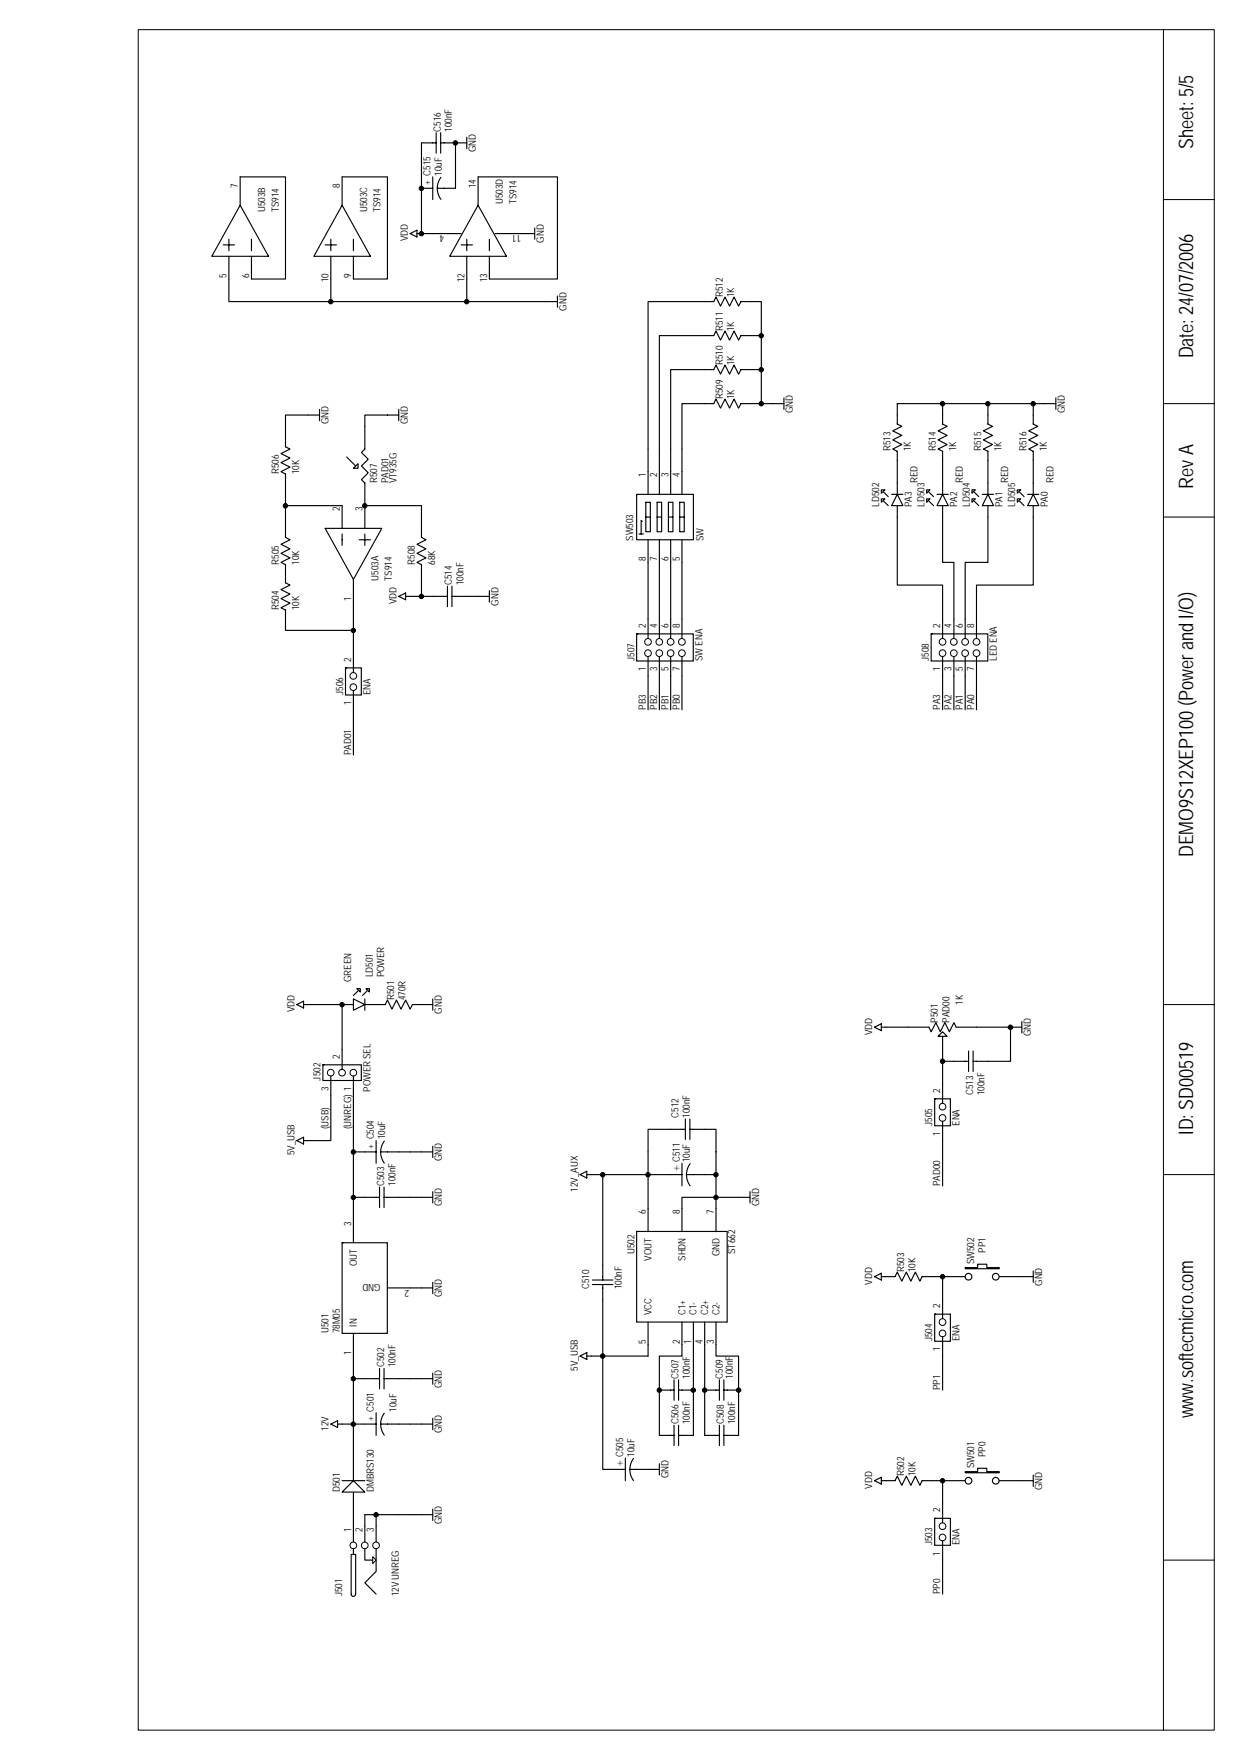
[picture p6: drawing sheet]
<svg xmlns="http://www.w3.org/2000/svg" width="210mm" height="297mm" viewBox="0 0 210 297" stroke-linecap="round" stroke-linejoin="round" font-family="sans-serif">
<path d="M23.3 5h181.4v286.8h-181.4z" fill="none" stroke="#000" stroke-width=".17"/>
<g fill="none" stroke="#000" stroke-width=".19">
<path d="M128.4 56.6h-3.5l-.4 .8-.7-1.6-.8 1.6-.8-1.6-.7 1.6-.8-1.6-.4 .8h-9.1v23M128.4 68.1v-17.2h-3.5l-.4 .7-.7-1.5-.8 1.5-.8-1.5-.7 1.5-.8-1.5-.4 .8h-11v28.7M128.4 62.3h-3.5l-.4 .8-.7-1.5-.8 1.5-.8-1.5-.7 1.5-.8-1.5-.4 .7h-7.2v17.3M132.2 68.1h-7.3l-.4 .7-.7-1.5-.8 1.5-.8-1.5-.7 1.5-.8-1.5-.4 .8h-5.3v11.5M132.2 67.1v2M109.3 94.9v9.5M111.2 94.9v9.5M113.1 94.9v9.5M115 94.9v9.5M109.3 114v5.7M111.2 114v5.7M113.1 114v5.7"/>
<path d="M115 114v5.7M158.9 249.8h3.8M168.5 249.8h3.8"/>
</g>
<g fill="#fff" stroke="#000" stroke-width=".19">
<path d="M162.7 248.2h2.1v-.5h1.6v.5h2.1v.2h-5.8z" fill-rule="evenodd"/>
<circle cx="163.3" cy="249.8" r=".57"/>
<circle cx="167.9" cy="249.8" r=".57"/>
</g>
<path d="M158.9 215.3h3.8M168.5 215.3h3.8" fill="none" stroke="#000" stroke-width=".19"/>
<g fill="#fff" stroke="#000" stroke-width=".19">
<path d="M162.7 213.8h2.1v-.6h1.6v.6h2.1v.2h-5.8z" fill-rule="evenodd"/>
<circle cx="163.3" cy="215.4" r=".57"/>
<circle cx="167.9" cy="215.4" r=".57"/>
</g>
<path d="M147.4 215.3l1.2-.5v1.1zM148.6 215.3h2.3l.4-.7 .7 1.5 .8-1.5 .8 1.5 .7-1.5 .8 1.5 .4-.8h1.5M172.3 215.3h1.9M174.2 214.4v1.9M147.4 249.8l1.2-.6v1.1zM148.6 249.8h2.3l.4-.8 .7 1.5 .8-1.5 .8 1.5 .7-1.5 .8 1.5 .4-.7h1.5M172.3 249.8h1.9M174.2 248.8v1.9" fill="none" stroke="#000" stroke-width=".19"/>
<path d="M157.6 256.1v4.6h2.6v-4.6z" fill-rule="evenodd" fill="#fff" stroke="#000" stroke-width=".19"/>
<g fill="none" stroke="#000" stroke-width=".17">
<circle cx="158.9" cy="259.3" r=".57"/>
<circle cx="158.9" cy="257.4" r=".57"/>
</g>
<path d="M158.9 253.6v3.2M158.9 259.9v3.3" fill="none" stroke="#000" stroke-width=".19"/>
<path d="M157.6 221.7v4.5h2.6v-4.5z" fill-rule="evenodd" fill="#fff" stroke="#000" stroke-width=".19"/>
<g fill="none" stroke="#000" stroke-width=".17">
<circle cx="158.9" cy="223" r=".57"/>
<circle cx="158.9" cy="224.9" r=".57"/>
</g>
<path d="M158.9 215.3v7.1M158.9 225.5v9M158.9 249.8v3.8M158.9 263.2v5.7" fill="none" stroke="#000" stroke-width=".19"/>
<path d="M157 106.9v4.6h9.5v-4.6z" fill-rule="evenodd" fill="#fff" stroke="#000" stroke-width=".19"/>
<g fill="none" stroke="#000" stroke-width=".17">
<circle cx="158.9" cy="110.2" r=".57"/>
<circle cx="158.9" cy="108.3" r=".57"/>
<circle cx="160.8" cy="110.2" r=".57"/>
<circle cx="160.8" cy="108.3" r=".57"/>
<circle cx="162.7" cy="110.2" r=".57"/>
<circle cx="162.7" cy="108.3" r=".57"/>
<circle cx="164.6" cy="110.2" r=".57"/>
<circle cx="164.6" cy="108.3" r=".57"/>
</g>
<path d="M158.9 104.4v3.3M158.9 110.7v9M160.8 104.4v3.3M160.8 110.7v9M162.7 104.4v3.3M162.7 110.7v9M164.6 104.4v3.3M164.6 110.7v9" fill="none" stroke="#000" stroke-width=".19"/>
<path d="M107.3 106.9v4.6h9.6v-4.6z" fill-rule="evenodd" fill="#fff" stroke="#000" stroke-width=".19"/>
<g fill="none" stroke="#000" stroke-width=".17">
<circle cx="109.2" cy="110.2" r=".57"/>
<circle cx="109.2" cy="108.3" r=".57"/>
<circle cx="111.2" cy="110.2" r=".57"/>
<circle cx="111.2" cy="108.3" r=".57"/>
<circle cx="113.1" cy="110.2" r=".57"/>
<circle cx="113.1" cy="108.3" r=".57"/>
<circle cx="115" cy="110.2" r=".57"/>
<circle cx="115" cy="108.3" r=".57"/>
</g>
<g fill="none" stroke="#000" stroke-width=".19">
<path d="M109.3 79.6v3.8M111.2 79.6v3.8M113.1 79.6v3.8M115 79.6v3.8M107.3 83.4h9.6v7.6h-9.6zM107.7 90.1h.8M108.3 88l-.2-.2v2.3M108.9 84.7h.7v5h-.7zM108.9 87.2h.7M109.3 91v3.9M110.8 84.7h.7v5h-.7zM110.8 87.2h.7"/>
<path d="M111.2 91v3.9M112.7 84.7h.8v5h-.8zM112.7 87.2h.8M113.1 91v3.9M114.6 84.7h.8v5h-.8zM114.6 87.2h.8M115 91v3.9M156.6 83l.8 .8M156.6 84.5l.8 .8M158.9 81.5v1.9M158.9 85.3v1.9M109.3 104.4v3.3"/>
<path d="M109.3 110.7v3.3M111.2 104.4v3.3M111.2 110.7v3.3M113.1 104.4v3.3M113.1 110.7v3.3M115 104.4v3.3M115 110.7v3.3"/>
</g>
<g fill="#fff" stroke="#000" stroke-width=".19">
<path d="M158.9 83.4l1 1.9h-1.9z"/>
<path d="M156.2 82.6h.6l-.6 .6z"/>
<path d="M156.2 84.1h.6l-.6 .6z"/>
</g>
<path d="M149 83l.8 .8M149 84.5l.8 .8M151.3 81.5v1.9M151.3 85.3v1.9M158 83.4h1.9" fill="none" stroke="#000" stroke-width=".19"/>
<g fill="#fff" stroke="#000" stroke-width=".19">
<path d="M151.3 83.4l.9 1.9h-1.9z"/>
<path d="M148.6 82.6h.6l-.6 .6z"/>
<path d="M148.6 84.1h.6l-.6 .6z"/>
</g>
<path d="M150.3 83.4h1.9M164.3 83l.7 .8M164.3 84.5l.7 .8M166.6 81.5v1.9M166.6 85.3v1.9" fill="none" stroke="#000" stroke-width=".19"/>
<g fill="#fff" stroke="#000" stroke-width=".19">
<path d="M166.6 83.4l.9 1.9h-1.9z"/>
<path d="M163.9 82.6h.5l-.5 .6z"/>
<path d="M163.9 84.1h.5l-.5 .6z"/>
</g>
<path d="M165.6 83.4h1.9M171.9 83l.8 .8M171.9 84.5l.8 .8M174.2 81.5v1.9M174.2 85.3v1.9" fill="none" stroke="#000" stroke-width=".19"/>
<g fill="#fff" stroke="#000" stroke-width=".19">
<path d="M174.2 83.4l1 1.9h-2z"/>
<path d="M171.5 82.6h.6l-.6 .6z"/>
<path d="M171.5 84.1h.6l-.6 .6z"/>
</g>
<path d="M158.9 68.1v3.4l.8 .4-1.5 .8 1.5 .7-1.5 .8 1.5 .8-1.5 .7 .7 .4v5.4M166.6 68.1v3.4l.7 .4-1.5 .8 1.5 .7-1.5 .8 1.5 .8-1.5 .7 .8 .4v5.4M151.3 81.5v-5.4l-.8-.4 1.5-.7-1.5-.8 1.5-.8-1.5-.7 1.5-.8-.7-.4v-3.4h22.9v3.4l.8 .4-1.6 .8 1.6 .7-1.6 .8 1.6 .8-1.6 .7 .8 .4v5.4M151.3 87.2v11.5h7.6v5.7M158.9 87.2v7.7h1.9v9.5M166.6 87.2v7.7h-3.9v9.5M173.2 83.4h2M174.2 87.2v11.5h-9.6v5.7M160.8 179h2.5M163.3 177.3v3.4M164.1 179h2.5M164.1 177.3v3.4" fill="none" stroke="#000" stroke-width=".19"/>
<path d="M157.6 185.3v4.6h2.6v-4.6z" fill-rule="evenodd" fill="#fff" stroke="#000" stroke-width=".19"/>
<g fill="none" stroke="#000" stroke-width=".17">
<circle cx="158.9" cy="188.6" r=".57"/>
<circle cx="158.9" cy="186.7" r=".57"/>
</g>
<path d="M153.2 173.3h3.4M158.9 174.6v2.5M161.2 173.3h3.4M158.9 182.8v3.3M158.9 189.1v3.3" fill="none" stroke="#000" stroke-width=".19"/>
<path d="M158.9 174l.8 .8h-1.5z" fill="#fff" stroke="#000" stroke-width=".19"/>
<g fill="none" stroke="#000" stroke-width=".19">
<path d="M48.1 73.8v1.6l.8 .3-1.5 .8 1.5 .8-1.5 .7 1.5 .8-1.5 .8 .7 .4v5.3h9.6v3.8M58.4 77.1l1.6 1.5M61.5 71.9v3.8l-.6 .6 1.2 1.2-1.2 1.1 1.2 1.1-1.2 1.2 .6 .6v7.6M48.1 89.1v1.5l.8 .4-1.5 .8 1.5 .8-1.5 .7 1.5 .8-1.5 .8 .7 .3v1.6M57.7 90.1v1.9M59.6 97.7l-4.8-8.6h9.6l-4.8 8.6v4.8M60.6 91h1.9M61.5 90.1v1.9M147.4 173.3l1.2-.6v1.2zM148.6 173.3h.8M156.6 173.3l.4 .7 .8-1.5 .7 1.5 .8-1.5 .8 1.5 .7-1.5 .4 .8M158.9 177.1v5.7"/>
<path d="M164.6 173.3h5.8v5.7h-3.8M170.4 173.3h1.9M172.3 172.3v1.9M158.9 192.4v7.6"/>
</g>
<path d="M59.6 79l.8-.8v.8z" fill="#fff" stroke="#000" stroke-width=".19"/>
<g fill="none" stroke="#000" stroke-width=".19">
<path d="M40.5 29.8v4.8l-4.8 8.6h9.6l-4.8-8.6M57.7 29.8v4.8l-4.8 8.6h9.6l-4.8-8.6M69.2 39.4l1.1-.6v1.2zM70.3 39.4h.8M73 39.4h4.7M80.6 34.6l4.8 8.6h-9.6zM80.6 29.8v4.8M83.5 39.4h6.6M90.1 38.4v2M37.6 41.3h1.9M38.6 40.4v1.9M38.6 43.2v3.9"/>
<path d="M42.4 40.4v1.9M42.4 43.2v3.9M54.8 41.3h1.9M55.8 40.4v1.9M55.8 43.2v3.9M59.6 40.4v1.9M59.6 43.2v3.9M77.7 41.3h2M78.7 40.4v1.9M78.7 43.2v3.9M82.5 40.4v1.9M82.5 43.2v3.9"/>
<path d="M53.9 70h-5.8v3.8M53.9 69.1v1.9M67.2 70h-5.7v1.9M67.2 69.1v1.9M48.1 96.8v1.5l.8 .4-1.5 .8 1.5 .7-1.5 .8 1.5 .7-1.5 .8 .7 .4v3.4h11.5v-3.8M48.1 85.3v3.8M61.5 85.3h9.6v5.3l.7 .4-1.5 .8 1.5 .8-1.5 .7 1.5 .8-1.5 .8 .8 .3v5.4M75.4 98.9v3.4M76.2 98.9v3.4M82.5 99.6v1.9M67.2 100.6l1.2-.6v1.2zM68.4 100.6h.8"/>
<path d="M73 100.6h2.4M76.2 100.6h2.5M80.6 100.6h1.9"/>
</g>
<path d="M58.3 112.7v4.5h2.6v-4.5z" fill-rule="evenodd" fill="#fff" stroke="#000" stroke-width=".19"/>
<g fill="none" stroke="#000" stroke-width=".17">
<circle cx="59.6" cy="114" r=".57"/>
<circle cx="59.6" cy="115.9" r=".57"/>
<circle cx="59.6" cy="260.7" r=".57"/>
<circle cx="61.5" cy="260.7" r=".57"/>
<circle cx="63.4" cy="260.7" r=".57"/>
</g>
<path d="M59.6 110.2v3.2M59.6 116.5v10.9M59.6 257.4v2.7M61.5 257.4v2.7M63.4 257.4v2.7M59.2 268.9a.37 .37 0 0 0 .4 .4 .37 .37 0 0 0 .3-.4M59.6 261.2v1h-.4v6.7M59.6 262.2h.4v6.7M61.5 261.2v2h1.7M63.4 261.2v3.9l-1.9 1.9 1.9 1.9" fill="none" stroke="#000" stroke-width=".19"/>
<path d="M62.8 262.6l.6 .6-.6 .5z" fill="#fff" stroke="#000" stroke-width=".17"/>
<path d="M59.6 247.9v1.9M59.6 251.7v1.9M61.5 255.5h5.7M71.1 255.5h1.9M73 254.5v2" fill="none" stroke="#000" stroke-width=".19"/>
<path d="M59.6 249.8l1.9 1.9h-3.8z" fill="#fff" stroke="#000" stroke-width=".19"/>
<g fill="none" stroke="#000" stroke-width=".19">
<path d="M59.6 228.7v19.2M59.6 232.5h4.4M63.4 238.3v3.8M64 230.8v3.5M64.7 232.5h2.5M64.7 230.8v3.5M64.8 238.4a3.1 3.1 0 0 0 0 3.7M71.1 232.5h1.9M73 231.6v1.9M73 239.2v2M57.7 249.8h3.8M59.6 253.6v3.8"/>
<path d="M61.5 240.2h1.9M64.2 240.2h3M71.1 240.2h1.9"/>
</g>
<path d="M57.7 209.6v15.3h7.6v-15.3z" fill-rule="evenodd" fill="#fff" stroke="#000" stroke-width=".19"/>
<g fill="none" stroke="#000" stroke-width=".19">
<path d="M63.4 194.3h-3.8v15.3M63.4 192.4v3.8M64.2 194.3h5M64.8 192.5a3.1 3.1 0 0 0 0 3.7M71.1 194.3h1.9M73 193.3v2M59.6 202h4.4M64 200.2v3.5M64.7 202h4.5M64.7 200.2v3.5M65.3 217.2h3.9M71.1 217.2h1.9"/>
<path d="M71.1 202h1.9M73 201v1.9M73 216.3v1.9M59.6 224.9v3.8M67.2 232.5h2M55.8 240.2l1.1-.6v1.2zM56.9 240.2h4.6M67.2 255.5h2M67.2 240.2h2"/>
</g>
<path d="M54.4 179.6v2.7h6.5v-2.7z" fill-rule="evenodd" fill="#fff" stroke="#000" stroke-width=".19"/>
<g fill="none" stroke="#000" stroke-width=".17">
<circle cx="55.8" cy="180.9" r=".57"/>
<circle cx="57.7" cy="180.9" r=".57"/>
<circle cx="59.6" cy="180.9" r=".57"/>
</g>
<path d="M59.6 169.4h-1.9v11M60.4 167.1l-.8 .8M61.5 169.4h3.4l.4-.7 .8 1.5 .7-1.5 .8 1.5 .8-1.5 .8 1.5 .3-.8h3.5M61.9 167.1l-.8 .8M73 168.5v1.9M50 192.4l1.2-.6v1.2zM55.8 181.5v10.9h-4.6M59.6 181.5v12.8" fill="none" stroke="#000" stroke-width=".19"/>
<g fill="#fff" stroke="#000" stroke-width=".19">
<path d="M59.6 168.5l1.9 .9-1.9 1z"/>
<path d="M61.7 166.8h.6v.5z"/>
<path d="M60.2 166.8h.5v.5z"/>
</g>
<g fill="none" stroke="#000" stroke-width=".19">
<path d="M40.5 29.8h7.6v17.3h-5.7M57.7 29.8h7.6v17.3h-5.7M71.1 31.8h1.9M73 29.8v3.9M73.5 24.1h-2.4v15.3h1.9M73.5 22.4v3.4M74.3 24.1h4.4M74.3 22.4v3.4M74.3 29.9a3.1 3.1 0 0 0 0 3.7M76.8 24.1v7.7h-3.1M78.7 23.1v2M80.6 29.8h13.4v17.3h-11.5"/>
<path d="M38.6 47.1v3.8h55.4M55.8 47.1v3.8M78.7 47.1v3.8M94 49.9v1.9M59.6 106.3v3.9M69.2 100.6h3.8M78.7 100.6h1.9M50 169.4l1.2-.5v1.1zM51.2 169.4h6.5M61.5 168.5v1.9M149.4 173.3h3.8M158.9 179h1.9"/>
<path d="M69.2 194.3h1.9M69.2 217.2h1.9M69.2 202h1.9M157 215.3h1.9M69.2 232.5h1.9M61.5 255.5v1.9M63.4 255.5v1.9M69.2 255.5h1.9M69.2 240.2h1.9M157 249.8h1.9"/>
</g>
<g fill="#000" stroke="#000" stroke-width=".17">
<circle cx="71" cy="39.4" r=".38"/>
<circle cx="55.8" cy="50.9" r=".38"/>
<circle cx="78.7" cy="50.9" r=".38"/>
<circle cx="128.3" cy="56.6" r=".38"/>
<circle cx="128.3" cy="62.4" r=".38"/>
<circle cx="128.3" cy="68.1" r=".38"/>
<circle cx="48.1" cy="85.3" r=".38"/>
<circle cx="59.6" cy="106.3" r=".38"/>
<circle cx="71" cy="100.6" r=".38"/>
</g>
<path d="M196.2 5v286.8M196.2 33.7h8.5M196.2 68.1h8.5M196.2 87.2h8.5M196.2 169.4h8.5M196.2 198.1h8.5M196.2 263.2h8.5" fill="none" stroke="#000" stroke-width=".17"/>
<path d="M107.3 207.7v15.3h15.3v-15.3z" fill-rule="evenodd" fill="#fff" stroke="#000" stroke-width=".19"/>
<g fill="none" stroke="#000" stroke-width=".19">
<path d="M174.2 68.1h3.8M178 67.1v2M97.8 198.1l1.1-.5v1.1zM98.9 198.1h16.1M101.6 198.1v17.8M115 196.2v3.8M115.5 190.5h-6.2v17.2M115.5 188.8v3.4M115.7 198.1h5v9.6M116.3 190.5h4.4v7.6M116.3 188.8v3.4M116.4 196.3a3.1 3.1 0 0 0 0 3.7"/>
<path d="M99.9 216.7h3.4M99.9 215.9h3.4M101.6 216.7v31.2h3.8M126.4 202h-11.4v5.7M126.4 201v1.9M97.8 228.7l1.1-.6v1.2zM109.3 223v5.7h-10.4M111.2 234.5h2.4M113.6 232.7v3.5M114.4 234.5h2.5M114.4 232.7v3.5M115 223v5.7h-3.8v13.4h2.4"/>
<path d="M116.9 223v19.1h-2.5M118.8 223v19.1h2.5M118.8 234.5h2.5M120.7 223v5.7h3.8v13.4h-2.5M121.3 232.7v3.5M122 234.5h2.5M122 232.7v3.5M105.4 245.9v3.9M106.2 247.9h5M106.8 246a3.1 3.1 0 0 0 0 3.7M111.2 246.9v1.9M113.6 240.4v3.4"/>
<path d="M114.4 240.4v3.4M121.3 240.4v3.4M122 240.4v3.4"/>
</g>
<g fill="#000" stroke="#000" stroke-width=".17">
<circle cx="71" cy="31.8" r=".37"/>
<circle cx="76.8" cy="24.1" r=".38"/>
<circle cx="158.9" cy="68.1" r=".38"/>
<circle cx="166.5" cy="68.1" r=".38"/>
<circle cx="174.2" cy="68.1" r=".38"/>
<circle cx="61.5" cy="85.3" r=".38"/>
<circle cx="57.7" cy="169.5" r=".38"/>
<circle cx="158.9" cy="179" r=".38"/>
<circle cx="170.4" cy="173.3" r=".38"/>
<circle cx="59.6" cy="194.3" r=".38"/>
<circle cx="101.6" cy="198.1" r=".38"/>
<circle cx="109.2" cy="198.1" r=".38"/>
<circle cx="120.7" cy="198.1" r=".38"/>
<circle cx="59.6" cy="202" r=".38"/>
<circle cx="120.7" cy="202" r=".38"/>
<circle cx="158.9" cy="215.4" r=".38"/>
<circle cx="59.6" cy="232.6" r=".38"/>
<circle cx="101.6" cy="228.7" r=".38"/>
<circle cx="111.2" cy="234.5" r=".38"/>
<circle cx="116.9" cy="234.5" r=".38"/>
<circle cx="118.8" cy="234.5" r=".38"/>
<circle cx="124.5" cy="234.5" r=".38"/>
<circle cx="59.6" cy="240.2" r=".38"/>
<circle cx="63.4" cy="255.5" r=".38"/>
<circle cx="158.9" cy="249.8" r=".38"/>
</g>
<g font-size="3.4">
<text x="201.2" y="25.1" transform="rotate(-90 201.2 25.1)">Sheet: 5/5</text>
<text x="201.2" y="60.4" transform="rotate(-90 201.2 60.4)">Date: 24/07/2006</text>
<text x="201.2" y="82.4" transform="rotate(-90 201.2 82.4)">Rev A</text>
<text x="201.2" y="144.6" transform="rotate(-90 201.2 144.6)">DEMO9S12XEP100 (Power and I/O)</text>
<text x="201.2" y="191.4" transform="rotate(-90 201.2 191.4)">ID: SD00519</text>
<text x="201.2" y="239.2" transform="rotate(-90 201.2 239.2)">www.softecmicro.com</text>
</g>
<g font-size="1.7">
<text x="74.3" y="22.2" transform="rotate(-90 74.3 22.2)">C516</text>
<text x="76.2" y="22.2" transform="rotate(-90 76.2 22.2)">100nF</text>
<text x="74.5" y="29.6" transform="rotate(-90 74.5 29.6)">10uF</text>
<text x="80.2" y="25.6" transform="rotate(-90 80.2 25.6)">GND</text>
<text x="40.1" y="31.8" transform="rotate(-90 40.1 31.8)">7</text>
<text x="44.7" y="35.8" transform="rotate(-90 44.7 35.8)">U503B</text>
<text x="47" y="35.8" transform="rotate(-90 47 35.8)">TS914</text>
<text x="57.3" y="31.8" transform="rotate(-90 57.3 31.8)">8</text>
<text x="61.9" y="35.8" transform="rotate(-90 61.9 35.8)">U503C</text>
<text x="64.2" y="35.8" transform="rotate(-90 64.2 35.8)">TS914</text>
<text x="72.6" y="31.2" transform="rotate(-90 72.6 31.2)">+ C515</text>
<text x="80.2" y="31.8" transform="rotate(-90 80.2 31.8)">14</text>
<text x="84.8" y="34.4" transform="rotate(-90 84.8 34.4)">U503D</text>
<text x="87.1" y="34.4" transform="rotate(-90 87.1 34.4)">TS914</text>
<text x="68.7" y="40.7" transform="rotate(-90 68.7 40.7)">VDD</text>
<text x="74.9" y="39.7" transform="rotate(-180 74.9 39.7)">4</text>
<text x="87.9" y="39.7" transform="rotate(-180 87.9 39.7)">11</text>
<text x="91.7" y="40.9" transform="rotate(-90 91.7 40.9)">GND</text>
<text x="38.2" y="46.9" transform="rotate(-90 38.2 46.9)">5</text>
<text x="42" y="46.9" transform="rotate(-90 42 46.9)">6</text>
<text x="55.4" y="47.6" transform="rotate(-90 55.4 47.6)">10</text>
<text x="59.2" y="46.9" transform="rotate(-90 59.2 46.9)">9</text>
<text x="78.3" y="47.6" transform="rotate(-90 78.3 47.6)">12</text>
<text x="82.1" y="47.6" transform="rotate(-90 82.1 47.6)">13</text>
<text x="95.5" y="52.4" transform="rotate(-90 95.5 52.4)">GND</text>
<text x="121.9" y="50.1" transform="rotate(-90 121.9 50.1)">R512</text>
<text x="123.8" y="50.1" transform="rotate(-90 123.8 50.1)">1K</text>
<text x="121.9" y="55.8" transform="rotate(-90 121.9 55.8)">R511</text>
<text x="123.8" y="55.8" transform="rotate(-90 123.8 55.8)">1K</text>
<text x="121.9" y="61.6" transform="rotate(-90 121.9 61.6)">R510</text>
<text x="123.8" y="61.6" transform="rotate(-90 123.8 61.6)">1K</text>
<text x="55.4" y="71.5" transform="rotate(-90 55.4 71.5)">GND</text>
<text x="68.7" y="71.5" transform="rotate(-90 68.7 71.5)">GND</text>
<text x="121.9" y="67.3" transform="rotate(-90 121.9 67.3)">R509</text>
<text x="123.8" y="67.3" transform="rotate(-90 123.8 67.3)">1K</text>
<text x="133.7" y="69.6" transform="rotate(-90 133.7 69.6)">GND</text>
<text x="179.5" y="69.6" transform="rotate(-90 179.5 69.6)">GND</text>
<text x="150.1" y="76.1" transform="rotate(-90 150.1 76.1)">R513</text>
<text x="153.6" y="76.1" transform="rotate(-90 153.6 76.1)">1K</text>
<text x="157.8" y="76.1" transform="rotate(-90 157.8 76.1)">R514</text>
<text x="161.2" y="76.1" transform="rotate(-90 161.2 76.1)">1K</text>
<text x="165.4" y="76.1" transform="rotate(-90 165.4 76.1)">R515</text>
<text x="168.8" y="76.1" transform="rotate(-90 168.8 76.1)">1K</text>
<text x="173" y="76.1" transform="rotate(-90 173 76.1)">R516</text>
<text x="176.5" y="76.1" transform="rotate(-90 176.5 76.1)">1K</text>
<text x="47" y="80" transform="rotate(-90 47 80)">R506</text>
<text x="50.4" y="80" transform="rotate(-90 50.4 80)">10K</text>
<text x="63.6" y="81.5" transform="rotate(-90 63.6 81.5)">R507</text>
<text x="65.5" y="81.5" transform="rotate(-90 65.5 81.5)">PAD01</text>
<text x="66.8" y="81.5" transform="rotate(-90 66.8 81.5)">VT935G</text>
<text x="108.9" y="80.5" transform="rotate(-90 108.9 80.5)">1</text>
<text x="110.8" y="80.5" transform="rotate(-90 110.8 80.5)">2</text>
<text x="112.7" y="80.5" transform="rotate(-90 112.7 80.5)">3</text>
<text x="114.6" y="80.5" transform="rotate(-90 114.6 80.5)">4</text>
<text x="154.7" y="81.5" transform="rotate(-90 154.7 81.5)">RED</text>
<text x="162.3" y="81.5" transform="rotate(-90 162.3 81.5)">RED</text>
<text x="170" y="81.5" transform="rotate(-90 170 81.5)">RED</text>
<text x="177.6" y="81.5" transform="rotate(-90 177.6 81.5)">RED</text>
<text x="57.3" y="86.3" transform="rotate(-90 57.3 86.3)">2</text>
<text x="61.1" y="86.3" transform="rotate(-90 61.1 86.3)">3</text>
<text x="148.2" y="85.5" transform="rotate(-90 148.2 85.5)">LD502</text>
<text x="153.8" y="85.5" transform="rotate(-90 153.8 85.5)">PA3</text>
<text x="155.9" y="85.5" transform="rotate(-90 155.9 85.5)">LD503</text>
<text x="161.4" y="85.5" transform="rotate(-90 161.4 85.5)">PA2</text>
<text x="163.5" y="85.5" transform="rotate(-90 163.5 85.5)">LD504</text>
<text x="169" y="85.5" transform="rotate(-90 169 85.5)">PA1</text>
<text x="171.1" y="85.5" transform="rotate(-90 171.1 85.5)">LD505</text>
<text x="176.7" y="85.5" transform="rotate(-90 176.7 85.5)">PA0</text>
<text x="47" y="95.2" transform="rotate(-90 47 95.2)">R505</text>
<text x="50.4" y="95.2" transform="rotate(-90 50.4 95.2)">10K</text>
<text x="69.9" y="95.2" transform="rotate(-90 69.9 95.2)">R508</text>
<text x="73.3" y="95.2" transform="rotate(-90 73.3 95.2)">68K</text>
<text x="106.8" y="91.2" transform="rotate(-90 106.8 91.2)">SW503</text>
<text x="108.9" y="94.7" transform="rotate(-90 108.9 94.7)">8</text>
<text x="110.8" y="94.7" transform="rotate(-90 110.8 94.7)">7</text>
<text x="112.7" y="94.7" transform="rotate(-90 112.7 94.7)">6</text>
<text x="114.6" y="94.7" transform="rotate(-90 114.6 94.7)">5</text>
<text x="118.6" y="91.2" transform="rotate(-90 118.6 91.2)">SW</text>
<text x="59.2" y="101.4" transform="rotate(-90 59.2 101.4)">1</text>
<text x="63.8" y="97.9" transform="rotate(-90 63.8 97.9)">U503A</text>
<text x="66.1" y="97.9" transform="rotate(-90 66.1 97.9)">TS914</text>
<text x="66.8" y="101.9" transform="rotate(-90 66.8 101.9)">VDD</text>
<text x="76.2" y="98.7" transform="rotate(-90 76.2 98.7)">C514</text>
<text x="78.1" y="98.7" transform="rotate(-90 78.1 98.7)">100nF</text>
<text x="47" y="102.9" transform="rotate(-90 47 102.9)">R504</text>
<text x="50.4" y="102.9" transform="rotate(-90 50.4 102.9)">10K</text>
<text x="84" y="102.1" transform="rotate(-90 84 102.1)">GND</text>
<text x="108.9" y="105.9" transform="rotate(-90 108.9 105.9)">2</text>
<text x="110.8" y="105.9" transform="rotate(-90 110.8 105.9)">4</text>
<text x="112.7" y="105.9" transform="rotate(-90 112.7 105.9)">6</text>
<text x="114.6" y="105.9" transform="rotate(-90 114.6 105.9)">8</text>
<text x="158.5" y="105.9" transform="rotate(-90 158.5 105.9)">2</text>
<text x="160.4" y="105.9" transform="rotate(-90 160.4 105.9)">4</text>
<text x="162.3" y="105.9" transform="rotate(-90 162.3 105.9)">6</text>
<text x="164.3" y="105.9" transform="rotate(-90 164.3 105.9)">8</text>
<text x="59.2" y="111.7" transform="rotate(-90 59.2 111.7)">2</text>
<text x="107" y="111.5" transform="rotate(-90 107 111.5)">J507</text>
<text x="108.9" y="113.2" transform="rotate(-90 108.9 113.2)">1</text>
<text x="110.8" y="113.2" transform="rotate(-90 110.8 113.2)">3</text>
<text x="112.7" y="113.2" transform="rotate(-90 112.7 113.2)">5</text>
<text x="114.6" y="113.2" transform="rotate(-90 114.6 113.2)">7</text>
<text x="118.4" y="111.5" transform="rotate(-90 118.4 111.5)">SW ENA</text>
<text x="156.6" y="111.5" transform="rotate(-90 156.6 111.5)">J508</text>
<text x="158.5" y="113.2" transform="rotate(-90 158.5 113.2)">1</text>
<text x="160.4" y="113.2" transform="rotate(-90 160.4 113.2)">3</text>
<text x="162.3" y="113.2" transform="rotate(-90 162.3 113.2)">5</text>
<text x="164.3" y="113.2" transform="rotate(-90 164.3 113.2)">7</text>
<text x="168.1" y="111.5" transform="rotate(-90 168.1 111.5)">LED ENA</text>
<text x="57.9" y="117.2" transform="rotate(-90 57.9 117.2)">J506</text>
<text x="59.2" y="119" transform="rotate(-90 59.2 119)">1</text>
<text x="62.5" y="117.2" transform="rotate(-90 62.5 117.2)">ENA</text>
<text x="108.9" y="119.7" transform="rotate(-90 108.9 119.7)">PB3</text>
<text x="110.8" y="119.7" transform="rotate(-90 110.8 119.7)">PB2</text>
<text x="112.7" y="119.7" transform="rotate(-90 112.7 119.7)">PB1</text>
<text x="114.6" y="119.7" transform="rotate(-90 114.6 119.7)">PB0</text>
<text x="158.5" y="119.7" transform="rotate(-90 158.5 119.7)">PA3</text>
<text x="160.4" y="119.7" transform="rotate(-90 160.4 119.7)">PA2</text>
<text x="162.3" y="119.7" transform="rotate(-90 162.3 119.7)">PA1</text>
<text x="164.3" y="119.7" transform="rotate(-90 164.3 119.7)">PA0</text>
<text x="59.2" y="127.4" transform="rotate(-90 59.2 127.4)">PAD01</text>
<text x="59.2" y="165.6" transform="rotate(-90 59.2 165.6)">GREEN</text>
<text x="62.8" y="164.9" transform="rotate(-90 62.8 164.9)">LD501</text>
<text x="64.7" y="164.9" transform="rotate(-90 64.7 164.9)">POWER</text>
<text x="49.7" y="170.8" transform="rotate(-90 49.7 170.8)">VDD</text>
<text x="66.5" y="168.7" transform="rotate(-90 66.5 168.7)">R501</text>
<text x="68.4" y="168.7" transform="rotate(-90 68.4 168.7)">470R</text>
<text x="74.5" y="171" transform="rotate(-90 74.5 171)">GND</text>
<text x="158.1" y="172.5" transform="rotate(-90 158.1 172.5)">P501</text>
<text x="160.1" y="172.5" transform="rotate(-90 160.1 172.5)">PAD00</text>
<text x="162.3" y="169.5" transform="rotate(-90 162.3 169.5)">1K</text>
<text x="57.3" y="178.6" transform="rotate(-90 57.3 178.6)">2</text>
<text x="147.1" y="174.6" transform="rotate(-90 147.1 174.6)">VDD</text>
<text x="173.8" y="174.8" transform="rotate(-90 173.8 174.8)">GND</text>
<text x="54.1" y="182.3" transform="rotate(-90 54.1 182.3)">J502</text>
<text x="55.4" y="184" transform="rotate(-90 55.4 184)">3</text>
<text x="62.5" y="184.2" transform="rotate(-90 62.5 184.2)">POWER SEL</text>
<text x="158.5" y="184.4" transform="rotate(-90 158.5 184.4)">2</text>
<text x="164.1" y="184.8" transform="rotate(-90 164.1 184.8)">C513</text>
<text x="166" y="184.8" transform="rotate(-90 166 184.8)">100nF</text>
<text x="55.4" y="190.5" transform="rotate(-90 55.4 190.5)">(USB)</text>
<text x="59.2" y="190.5" transform="rotate(-90 59.2 190.5)">(UNREG) 1</text>
<text x="114.4" y="188.6" transform="rotate(-90 114.4 188.6)">C512</text>
<text x="116.3" y="188.6" transform="rotate(-90 116.3 188.6)">100nF</text>
<text x="157.2" y="189.9" transform="rotate(-90 157.2 189.9)">J505</text>
<text x="158.5" y="191.6" transform="rotate(-90 158.5 191.6)">1</text>
<text x="161.8" y="189.9" transform="rotate(-90 161.8 189.9)">ENA</text>
<text x="49.7" y="194.9" transform="rotate(-90 49.7 194.9)">5V_USB</text>
<text x="63" y="193.7" transform="rotate(-90 63 193.7)">+ C504</text>
<text x="64.9" y="192.2" transform="rotate(-90 64.9 192.2)">10uF</text>
<text x="74.5" y="195.8" transform="rotate(-90 74.5 195.8)">GND</text>
<text x="114.6" y="197.6" transform="rotate(-90 114.6 197.6)">+ C511</text>
<text x="116.3" y="196" transform="rotate(-90 116.3 196)">10uF</text>
<text x="64.7" y="200" transform="rotate(-90 64.7 200)">C503</text>
<text x="66.7" y="200" transform="rotate(-90 66.7 200)">100nF</text>
<text x="74.5" y="203.5" transform="rotate(-90 74.5 203.5)">GND</text>
<text x="97.4" y="201" transform="rotate(-90 97.4 201)">12V_AUX</text>
<text x="128" y="203.5" transform="rotate(-90 128 203.5)">GND</text>
<text x="158.5" y="200" transform="rotate(-90 158.5 200)">PAD00</text>
<text x="59.2" y="206.7" transform="rotate(-90 59.2 206.7)">3</text>
<text x="108.9" y="204.8" transform="rotate(-90 108.9 204.8)">6</text>
<text x="114.6" y="204.8" transform="rotate(-90 114.6 204.8)">8</text>
<text x="120.3" y="204.8" transform="rotate(-90 120.3 204.8)">7</text>
<text x="60.2" y="213.6" transform="rotate(-90 60.2 213.6)">OUT</text>
<text x="107" y="211.5" transform="rotate(-90 107 211.5)">U502</text>
<text x="109.8" y="212.7" transform="rotate(-90 109.8 212.7)">VOUT</text>
<text x="115.5" y="212.7" transform="rotate(-90 115.5 212.7)">SHDN</text>
<text x="121.3" y="211.9" transform="rotate(-90 121.3 211.9)">GND</text>
<text x="124" y="211.5" transform="rotate(-90 124 211.5)">ST662</text>
<text x="152.4" y="214.6" transform="rotate(-90 152.4 214.6)">R503</text>
<text x="154.3" y="214.6" transform="rotate(-90 154.3 214.6)">10K</text>
<text x="164.3" y="213.2" transform="rotate(-90 164.3 213.2)">SW502</text>
<text x="166.2" y="211.3" transform="rotate(-90 166.2 211.3)">PP1</text>
<text x="64.2" y="216.6" transform="rotate(-180 64.2 216.6)">GND</text>
<text x="69" y="217.6" transform="rotate(-180 69 217.6)">2</text>
<text x="74.5" y="218.8" transform="rotate(-90 74.5 218.8)">GND</text>
<text x="99.3" y="217.5" transform="rotate(-90 99.3 217.5)">C510</text>
<text x="104.9" y="217.5" transform="rotate(-90 104.9 217.5)">100nF</text>
<text x="109.8" y="221.8" transform="rotate(-90 109.8 221.8)">VCC</text>
<text x="115.5" y="221.8" transform="rotate(-90 115.5 221.8)">C1+</text>
<text x="117.5" y="221.8" transform="rotate(-90 117.5 221.8)">C1-</text>
<text x="119.4" y="221.8" transform="rotate(-90 119.4 221.8)">C2+</text>
<text x="121.3" y="221.8" transform="rotate(-90 121.3 221.8)">C2-</text>
<text x="147.1" y="216.7" transform="rotate(-90 147.1 216.7)">VDD</text>
<text x="158.5" y="220.7" transform="rotate(-90 158.5 220.7)">2</text>
<text x="175.7" y="216.9" transform="rotate(-90 175.7 216.9)">GND</text>
<text x="55.4" y="224.9" transform="rotate(-90 55.4 224.9)">U501</text>
<text x="57.3" y="224.9" transform="rotate(-90 57.3 224.9)">78M05</text>
<text x="60.2" y="223.8" transform="rotate(-90 60.2 223.8)">IN</text>
<text x="108.9" y="226.6" transform="rotate(-90 108.9 226.6)">5</text>
<text x="114.6" y="226.6" transform="rotate(-90 114.6 226.6)">2</text>
<text x="116.5" y="226.6" transform="rotate(-90 116.5 226.6)">1</text>
<text x="118.4" y="226.6" transform="rotate(-90 118.4 226.6)">4</text>
<text x="120.3" y="226.6" transform="rotate(-90 120.3 226.6)">3</text>
<text x="157.2" y="226.2" transform="rotate(-90 157.2 226.2)">J504</text>
<text x="158.5" y="228" transform="rotate(-90 158.5 228)">1</text>
<text x="161.8" y="226.2" transform="rotate(-90 161.8 226.2)">ENA</text>
<text x="59.2" y="228.5" transform="rotate(-90 59.2 228.5)">1</text>
<text x="64.7" y="230.6" transform="rotate(-90 64.7 230.6)">C502</text>
<text x="66.7" y="230.6" transform="rotate(-90 66.7 230.6)">100nF</text>
<text x="97.4" y="231.2" transform="rotate(-90 97.4 231.2)">5V_USB</text>
<text x="114.4" y="232.5" transform="rotate(-90 114.4 232.5)">C507</text>
<text x="116.3" y="232.5" transform="rotate(-90 116.3 232.5)">100nF</text>
<text x="121.9" y="232.5" transform="rotate(-90 121.9 232.5)">C509</text>
<text x="123.6" y="232.5" transform="rotate(-90 123.6 232.5)">100nF</text>
<text x="63" y="239.6" transform="rotate(-90 63 239.6)">+ C501</text>
<text x="66.8" y="238.1" transform="rotate(-90 66.8 238.1)">10uF</text>
<text x="74.5" y="234.1" transform="rotate(-90 74.5 234.1)">GND</text>
<text x="158.5" y="234.5" transform="rotate(-90 158.5 234.5)">PP1</text>
<text x="55.4" y="241.4" transform="rotate(-90 55.4 241.4)">12V</text>
<text x="74.5" y="241.7" transform="rotate(-90 74.5 241.7)">GND</text>
<text x="107" y="245.8" transform="rotate(-90 107 245.8)">10uF</text>
<text x="114.4" y="240.2" transform="rotate(-90 114.4 240.2)">C506</text>
<text x="116.3" y="240.2" transform="rotate(-90 116.3 240.2)">100nF</text>
<text x="122" y="240.2" transform="rotate(-90 122 240.2)">C508</text>
<text x="124" y="240.2" transform="rotate(-90 124 240.2)">100nF</text>
<text x="166.2" y="245.8" transform="rotate(-90 166.2 245.8)">PP0</text>
<text x="57.3" y="251.7" transform="rotate(-90 57.3 251.7)">D501</text>
<text x="63" y="251.7" transform="rotate(-90 63 251.7)">DMBRS130</text>
<text x="105" y="247.3" transform="rotate(-90 105 247.3)">+ C505</text>
<text x="112.7" y="249.4" transform="rotate(-90 112.7 249.4)">GND</text>
<text x="147.1" y="251.1" transform="rotate(-90 147.1 251.1)">VDD</text>
<text x="152.4" y="249" transform="rotate(-90 152.4 249)">R502</text>
<text x="154.3" y="249" transform="rotate(-90 154.3 249)">10K</text>
<text x="164.3" y="247.7" transform="rotate(-90 164.3 247.7)">SW501</text>
<text x="175.7" y="251.3" transform="rotate(-90 175.7 251.3)">GND</text>
<text x="74.5" y="257" transform="rotate(-90 74.5 257)">GND</text>
<text x="158.5" y="255.1" transform="rotate(-90 158.5 255.1)">2</text>
<text x="59.2" y="258.4" transform="rotate(-90 59.2 258.4)">1</text>
<text x="61.1" y="258.4" transform="rotate(-90 61.1 258.4)">2</text>
<text x="63" y="258.4" transform="rotate(-90 63 258.4)">3</text>
<text x="157.2" y="260.7" transform="rotate(-90 157.2 260.7)">J503</text>
<text x="158.5" y="262.4" transform="rotate(-90 158.5 262.4)">1</text>
<text x="161.8" y="260.7" transform="rotate(-90 161.8 260.7)">ENA</text>
<text x="57.7" y="269.3" transform="rotate(-90 57.7 269.3)">J501</text>
<text x="67.2" y="269.3" transform="rotate(-90 67.2 269.3)">12V UNREG</text>
<text x="158.5" y="268.9" transform="rotate(-90 158.5 268.9)">PP0</text>
</g>
</svg>
